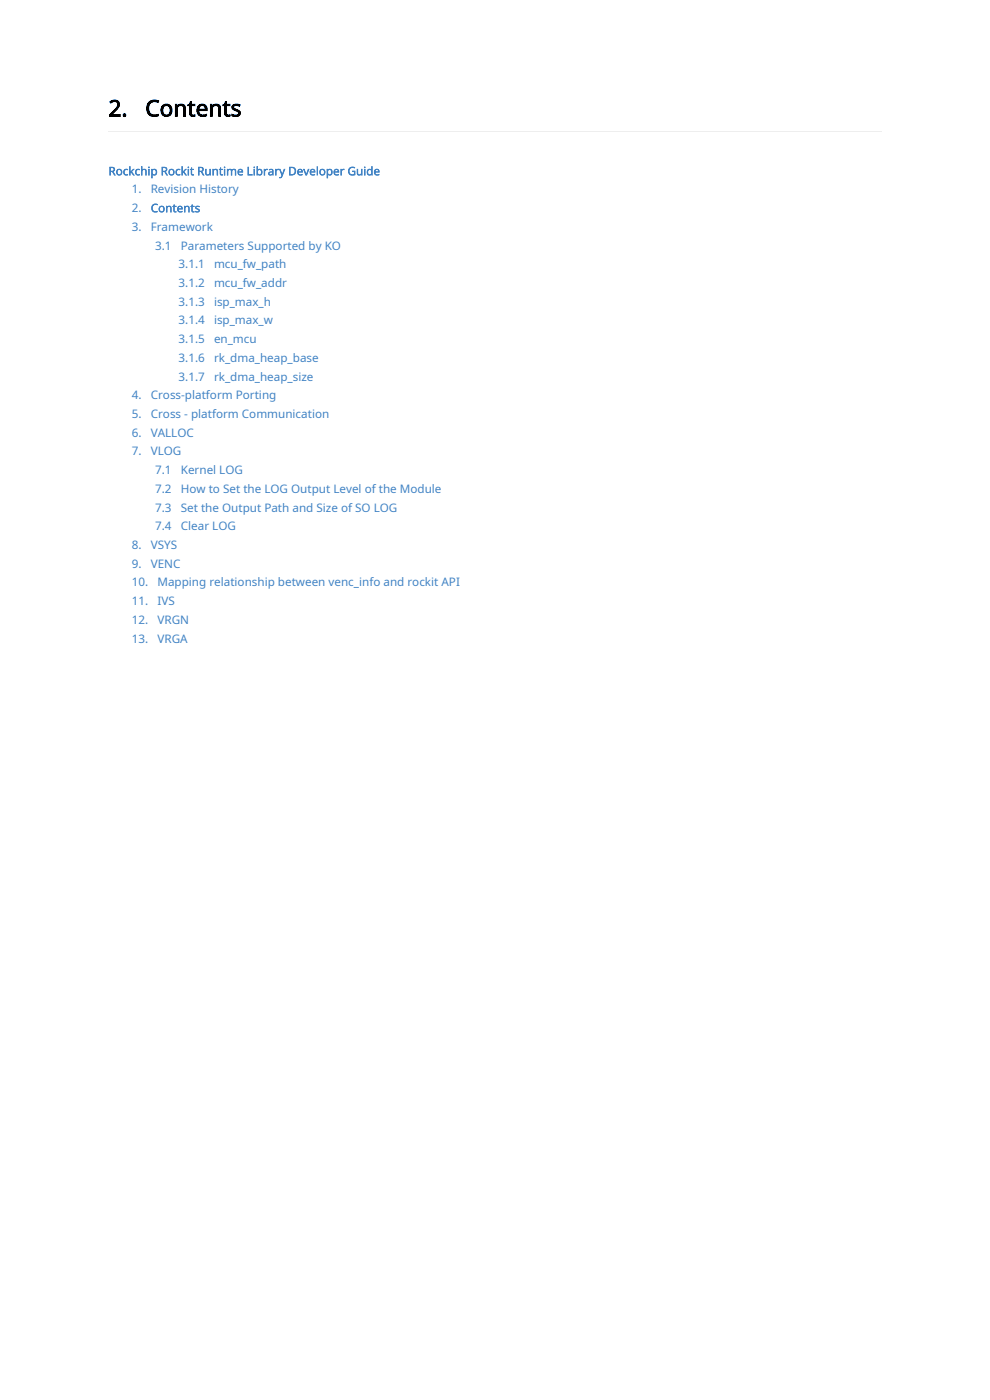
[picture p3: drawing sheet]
<svg xmlns="http://www.w3.org/2000/svg" width="210mm" height="297mm" viewBox="0 0 210 297" stroke-linecap="round" stroke-linejoin="round" font-family="sans-serif">
<path d="M23 28h164.4" fill="none" stroke="#eee" stroke-width=".21"/>
<path d="M31.6 21.6a2.09 2.09 0 0 1 2.2-.2l-.2 .5a1.3 1.3 0 0 0-1.9 1 1.3 1.3 0 0 0 1.7 1.3h.3v.5a1.82 1.82 0 0 1-2.1-.3 1.82 1.82 0 0 1-.5-2.1zM31.7 21.7a1.72 1.72 0 0 0-.4 2 1.72 1.72 0 0 0 1.9 1l.4-.1v-.3a1.44 1.44 0 0 1-2.1-1.1 1.44 1.44 0 0 1 1.7-1.6l.4 .2 .1-.4a2.27 2.27 0 0 0-2 .3zM31.7 21.6l.5-.3h.9l.6 .1-.1 .4a1.37 1.37 0 0 0-2 1.1 1.37 1.37 0 0 0 1.8 1.4h.2v.3a1.74 1.74 0 0 1-2-.2 1.74 1.74 0 0 1-.4-2zM34.4 22.4a1.36 1.36 0 0 1 1.8 .1 1.36 1.36 0 0 1 .1 1.8 1.36 1.36 0 0 1-1.8 .2 1.68 1.68 0 0 1-.1-2.1zM34.5 22.5a1.27 1.27 0 0 0-.1 1.6 1.27 1.27 0 0 0 1.5 .4 1.25 1.25 0 0 0 .4-1.7 1.25 1.25 0 0 0-1.8-.3zM35 22.6a1.02 1.02 0 0 0 .4 1.7 .95 .95 0 0 0 .6-.9 .95 .95 0 0 0-.7-.9zM34.9 22.5a.92 .92 0 0 1 1.1 .1 .92 .92 0 0 1 .2 1.1 .84 .84 0 0 1-1 .8 .84 .84 0 0 1-.7-1.1l.1-.5zM34.5 22.4a1.28 1.28 0 0 1 1.7 .1 1.28 1.28 0 0 1 .1 1.7 1.28 1.28 0 0 1-1.7 .3 1.6 1.6 0 0 1-.1-2.1zM34.9 22.6a1.09 1.09 0 0 0 .5 1.8 1.02 1.02 0 0 0 .7-1 1.02 1.02 0 0 0-.8-1zM37.1 22.1h.5v.4a.98 .98 0 0 1 1.2-.5 .98 .98 0 0 1 .7 1v1.8h-.6v-1.7a.62 .62 0 0 0-.8-.6 .62 .62 0 0 0-.4 .9v1.4h-.6zM37.2 22.1v2.6h.4v-1.3a.77 .77 0 0 1 .5-1 .77 .77 0 0 1 1 .7l-.1 1.6h.4l-.1-1.7a.98 .98 0 0 0-.7-.8 .98 .98 0 0 0-1 .4v-.5zM37.2 22.1h.4v.4a.99 .99 0 0 1 1.1-.4 .99 .99 0 0 1 .7 .9v1.7h-.4v-1.6a.69 .69 0 0 0-.9-.6 .69 .69 0 0 0-.5 .9v1.3h-.4zM40.4 21.5h.3v.6h.8v.4h-.8v1.5a.48 .48 0 0 0 .8 .3v.5a.88 .88 0 0 1-1.3-.8v-1.5h-.4v-.3l.4-.1zM40.4 21.5l-.1 .6-.4 .2v.2l.4-.1v1.6a.83 .83 0 0 0 1.1 .7v-.3a.51 .51 0 0 1-.5 0 .51 .51 0 0 1-.3-.4v-1.6l.8 .1v-.4l-.8 .1 .1-.7zM40.4 21.5h.3v.6h.7v.4h-.7v1.5a.52 .52 0 0 0 .7 .4v.3a.81 .81 0 0 1-1.2-.7v-1.5h-.3v-.2l.3-.2zM42.1 22.3a1.2 1.2 0 0 1 1.5-.1 1.2 1.2 0 0 1 .5 1.4h-1.9l.1-.1a.96 .96 0 0 0 .6 .9 .96 .96 0 0 0 1.1-.3v.6a1.49 1.49 0 0 1-2-.4 1.49 1.49 0 0 1 .1-2zM42.2 22.4a1.33 1.33 0 0 0-.1 1.8 1.33 1.33 0 0 0 1.8 .3v-.3a1.04 1.04 0 0 1-1.1 .2 1.04 1.04 0 0 1-.6-1h1.8l-.1 .1a1.04 1.04 0 0 0-.4-1.2 1.04 1.04 0 0 0-1.3 .1zM42.5 22.7l-.3 .5 1.4-.1-.1 .1a.57 .57 0 0 0-.3-.6 .57 .57 0 0 0-.7 .1zM42.4 22.6a.73 .73 0 0 1 .9-.2 .73 .73 0 0 1 .3 .8h-1.4zM42.2 22.4a1.11 1.11 0 0 1 1.3-.2 1.11 1.11 0 0 1 .5 1.3h-1.8a1 1 0 0 0 .6 .9 1 1 0 0 0 1.1-.2v.4a1.41 1.41 0 0 1-1.9-.3 1.41 1.41 0 0 1 .2-1.9zM42.5 22.6l-.3 .6h1.4a.64 .64 0 0 0-.4-.7 .64 .64 0 0 0-.7 .1zM44.6 22.1h.5v.4a.98 .98 0 0 1 1.1-.5 .98 .98 0 0 1 .7 1v1.8h-.6v-1.7a.62 .62 0 0 0-.7-.6 .62 .62 0 0 0-.4 .9v1.4h-.6zM44.7 22.1v2.6h.4l-.1-1.3a.77 .77 0 0 1 .6-1 .77 .77 0 0 1 .9 .7l-.1 1.6h.4v-1.7a.98 .98 0 0 0-.7-.8 .98 .98 0 0 0-1.1 .4v-.5zM44.7 22.1h.3l.1 .4a.99 .99 0 0 1 1-.4 .99 .99 0 0 1 .7 .9v1.7h-.4v-1.6a.69 .69 0 0 0-.8-.6 .69 .69 0 0 0-.5 .9v1.3h-.4zM47.8 21.5h.4l-.1 .6h.8v.4h-.8l.1 1.5a.48 .48 0 0 0 .7 .3v.5a.88 .88 0 0 1-1.3-.8l.1-1.5h-.5v-.3l.5-.1zM47.9 21.5l-.2 .6-.4 .2v.2l.5-.1v1.6a.83 .83 0 0 0 1.1 .7v-.3a.51 .51 0 0 1-.6 0 .51 .51 0 0 1-.3-.4v-1.6l.8 .1v-.4l-.8 .1 .1-.7zM47.9 21.5h.2v.6h.7v.4h-.7v1.5a.52 .52 0 0 0 .8 .4v.3a.81 .81 0 0 1-1.2-.7v-1.5h-.4v-.2l.4-.2zM49.3 22.4a1.71 1.71 0 0 1 1.8-.2l-.3 .5a.77 .77 0 0 0-1.1 .1l.4 .3a.93 .93 0 0 1 .9 .5 .93 .93 0 0 1-.2 1 1.88 1.88 0 0 1-1.6 .1v-.6l.1 .1a.79 .79 0 0 0 1.3-.2l-.4-.3a.97 .97 0 0 1-.9-1.3zM49.4 22.4a.84 .84 0 0 0 .9 1.2 .49 .49 0 0 1 .4 .6 .49 .49 0 0 1-.7 .3l-.8-.3 .1 .3a1.39 1.39 0 0 0 1.7-.3 1.1 1.1 0 0 0-1.1-1.1 .42 .42 0 0 1-.3-.5 .42 .42 0 0 1 .6-.2l.7 .2 .1-.3a1.51 1.51 0 0 0-1.6 .1zM49.3 22.4a1.58 1.58 0 0 1 1.7-.1l-.1 .3a.91 .91 0 0 0-1.3 .1l.5 .5a.86 .86 0 0 1 .8 .4 .86 .86 0 0 1-.1 1 1.82 1.82 0 0 1-1.6 0v-.4l.2 .1a.77 .77 0 0 0 1.2-.3l-.4-.4a.9 .9 0 0 1-.9-1.2z" fill="#000"/>
<g fill="#4183c4">
<path d="M23.2 35.4h.6a.53 .53 0 0 1 .6 .4 .53 .53 0 0 1-.4 .6l.6 .9h-.4l-.4-.8h-.3v.8h-.3zM23.3 35.5v1.7h.2v-.7h.4l.4 .7h.2l-.5-.8a.47 .47 0 0 0 .4-.6 .47 .47 0 0 0-.6-.3zM23.5 35.7v.6l.5-.1v-.4zM23.5 35.6h.2a.38 .38 0 0 1 .5 .4 .38 .38 0 0 1-.4 .4h-.3zM23.3 35.5h.5a.51 .51 0 0 1 .6 .3 .51 .51 0 0 1-.4 .6l.5 .8h-.2l-.5-.7h-.3v.7h-.2zM23.5 35.7v.6h.3a.34 .34 0 0 0 .4-.3 .34 .34 0 0 0-.5-.3zM24.6 36.6a.71 .71 0 0 1 1.4 0 .71 .71 0 0 1-1.4 0zM24.7 36.6a.63 .63 0 0 0 1.2 0 .63 .63 0 0 0-1.2 0zM25.1 36.2a.44 .44 0 0 0-.1 .6 .44 .44 0 0 0 .6 .1 .44 .44 0 0 0 .1-.6 .44 .44 0 0 0-.6-.1zM25 36.2a.48 .48 0 0 1 .7 .4 .48 .48 0 0 1-.7 .4zM24.6 36.6a.7 .7 0 0 1 1.4 0 .7 .7 0 0 1-1.4 0zM25 36.2a.45 .45 0 0 0 0 .7 .45 .45 0 0 0 .7-.1l-.1-.6-.3-.1zM26.4 36l.6-.1h.2l-.1 .3a.45 .45 0 0 0-.5 0 .45 .45 0 0 0-.1 .6 .47 .47 0 0 0 .7 .1 .45 .45 0 0 1-.4 .5 .45 .45 0 0 1-.5-.3l-.1-.5zM26.4 36.1a.68 .68 0 0 0-.1 .8 .68 .68 0 0 0 .9 .3v-.2a.46 .46 0 0 1-.6 0 .46 .46 0 0 1-.2-.4l.2-.5h.5l.1-.2zM26.4 36l.3-.1h.5l-.1 .2h-.1a.49 .49 0 0 0-.6 .6 .49 .49 0 0 0 .8 .3 .46 .46 0 0 1-.5 .3 .46 .46 0 0 1-.4-.3l-.1-.6zM27.4 35.3h.3v1.2l.6-.6h.3l-.6 .6 .6 .8h-.3l-.5-.7-.1 .1v.6h-.3zM27.5 35.3v1.9h.2l-.1-.5 .2-.1 .5 .6 .2 .1-.6-.8 .6-.6h-.2l-.7 .7 .1-1.3zM27.5 35.3h.2v1.2l.6-.6h.2l-.5 .6 .6 .7h-.3l-.5-.6-.1 .1v.5h-.2zM28.9 36l.6-.1h.2l-.1 .3a.45 .45 0 0 0-.5 0 .45 .45 0 0 0-.1 .6 .47 .47 0 0 0 .7 .1 .45 .45 0 0 1-.3 .5 .45 .45 0 0 1-.5-.3l-.2-.5zM28.9 36.1a.68 .68 0 0 0-.1 .8 .68 .68 0 0 0 .9 .3v-.2a.46 .46 0 0 1-.6 0 .46 .46 0 0 1-.2-.4l.2-.5h.5l.1-.2zM28.9 36l.3-.1h.5l-.1 .2h-.1a.49 .49 0 0 0-.6 .6 .49 .49 0 0 0 .8 .3 .46 .46 0 0 1-.5 .3 .46 .46 0 0 1-.4-.3l-.1-.6zM29.9 35.3h.3v.8a.51 .51 0 0 1 .6-.2 .51 .51 0 0 1 .3 .5v.9h-.2l-.1-1-.2-.2-.3 .3-.1 .9h-.3zM30 35.3v1.9h.2v-.7a.39 .39 0 0 1 .3-.5 .39 .39 0 0 1 .4 .4v.8h.2v-.8a.52 .52 0 0 0-.4-.5 .52 .52 0 0 0-.6 .2l.1-.8zM30 35.3h.2v.8a.51 .51 0 0 1 .5-.2 .51 .51 0 0 1 .4 .5v.8h-.2v-1l-.3-.1a.38 .38 0 0 0-.4 .4v.7h-.2zM31.5 35.5a.18 .18 0 0 1 .3 0 .18 .18 0 0 1-.3 0zM31.5 35.5a.1 .1 0 0 0 .2 0 .1 .1 0 0 0-.2 0zM31.5 35.9h.3v1.4h-.3zM31.5 35.9v1.3h.2v-1.3zM31.5 35.5a.15 .15 0 0 1 .3 0 .15 .15 0 0 1-.3 0zM31.5 35.9h.2v1.3h-.2zM32.1 35.9h.3v.2a.56 .56 0 0 1 .7-.2 .56 .56 0 0 1 .3 .7 .59 .59 0 0 1-.3 .6 .59 .59 0 0 1-.8-.1l.1 .8h-.3zM32.2 35.9v1.9h.2l-.1-.8a.59 .59 0 0 0 .8 0 .59 .59 0 0 0 0-.8 .59 .59 0 0 0-.8-.1v-.2zM32.5 36.2a.47 .47 0 0 0-.1 .6 .47 .47 0 0 0 .5 .2 .45 .45 0 0 0 .2-.6 .45 .45 0 0 0-.6-.2zM32.4 36.2a.52 .52 0 0 1 .8 .2 .52 .52 0 0 1-.3 .7 .57 .57 0 0 1-.5-.3 .57 .57 0 0 1 0-.6zM32.2 35.9h.1l.1 .2a.61 .61 0 0 1 .8 .1 .61 .61 0 0 1 0 .8 .61 .61 0 0 1-.8 .1v.7h-.2zM32.5 36.2a.5 .5 0 0 0-.1 .6 .5 .5 0 0 0 .6 .2 .49 .49 0 0 0 .1-.6 .49 .49 0 0 0-.6-.2zM34.3 35.4h.5a.53 .53 0 0 1 .7 .4 .53 .53 0 0 1-.4 .6l.6 .9h-.4l-.4-.8h-.3v.8h-.3zM34.4 35.5v1.7h.2l-.1-.7h.5l.4 .7h.2l-.5-.8a.47 .47 0 0 0 .3-.6 .47 .47 0 0 0-.6-.3zM34.6 35.7v.6l.5-.1v-.4zM34.5 35.6h.3a.38 .38 0 0 1 .5 .4 .38 .38 0 0 1-.5 .4h-.3zM34.4 35.5h.4a.51 .51 0 0 1 .7 .3 .51 .51 0 0 1-.4 .6l.5 .8h-.2l-.5-.7h-.3v.7h-.2zM34.6 35.7v.6h.2a.34 .34 0 0 0 .5-.3 .34 .34 0 0 0-.5-.3zM35.7 36.6a.71 .71 0 0 1 1.4 0 .71 .71 0 0 1-1.4 0zM35.8 36.6a.63 .63 0 0 0 1.2 0 .63 .63 0 0 0-1.2 0zM36.1 36.2a.44 .44 0 0 0 0 .6 .44 .44 0 0 0 .6 .1 .44 .44 0 0 0 .1-.6 .44 .44 0 0 0-.7-.1zM36.1 36.2a.48 .48 0 0 1 .7 .4 .48 .48 0 0 1-.7 .4zM35.7 36.6a.7 .7 0 0 1 1.4 0 .7 .7 0 0 1-1.4 0zM36.1 36.2a.45 .45 0 0 0 0 .7 .45 .45 0 0 0 .7-.1l-.1-.6-.3-.1zM37.5 36l.6-.1h.2l-.1 .3a.45 .45 0 0 0-.5 0 .45 .45 0 0 0-.1 .6 .47 .47 0 0 0 .7 .1 .45 .45 0 0 1-.4 .5 .45 .45 0 0 1-.5-.3l-.1-.5zM37.5 36.1a.68 .68 0 0 0-.1 .8 .68 .68 0 0 0 .9 .3v-.2a.46 .46 0 0 1-.6 0 .46 .46 0 0 1-.2-.4l.2-.5h.5l.1-.2zM37.5 36l.3-.1h.5l-.1 .2h-.1a.49 .49 0 0 0-.6 .6 .49 .49 0 0 0 .8 .3 .46 .46 0 0 1-.5 .3 .46 .46 0 0 1-.4-.3l-.1-.6zM38.5 35.3h.3v1.2l.5-.6h.4l-.6 .6 .6 .8h-.3l-.5-.7-.1 .1v.6h-.3zM38.6 35.3v1.9h.2l-.1-.5 .2-.1 .5 .6 .2 .1-.6-.8 .6-.6h-.2l-.7 .7 .1-1.3zM38.6 35.3h.2v1.2l.6-.6h.2l-.5 .6 .6 .7h-.3l-.5-.6-.1 .1v.5h-.2zM39.8 35.5a.2 .2 0 0 1 .4 0 .2 .2 0 0 1-.4 0zM39.9 35.5a.1 .1 0 0 0 .2 0 .1 .1 0 0 0-.2 0zM39.9 35.9h.2v1.4h-.2zM39.9 35.9v1.3h.2v-1.3zM39.9 35.5a.14 .14 0 0 1 .2 0 .14 .14 0 0 1-.2 0zM39.9 35.9h.2v1.3h-.2zM40.6 35.6h.2v.3h.4v.2h-.4v.8l.4 .1-.1 .3a.42 .42 0 0 1-.6-.5v-.7h-.2v-.2h.3zM40.6 35.6v.3l-.2 .1h.2v.8a.43 .43 0 0 0 .6 .4v-.1h-.3l-.2-.3v-.8l.5 .1v-.2h-.5l.1-.3zM40.6 35.6h.2v.3h.4v.2h-.4v.7l.1 .3h.3a.32 .32 0 0 1-.4 .2 .32 .32 0 0 1-.3-.5v-.7l-.1-.1zM42.1 35.4h.5a.53 .53 0 0 1 .7 .4 .53 .53 0 0 1-.4 .6l.5 .9h-.3l-.4-.8h-.4l.1 .8h-.3zM42.1 35.5v1.7h.2v-.7h.4l.4 .7h.3l-.6-.8a.47 .47 0 0 0 .4-.6 .47 .47 0 0 0-.6-.3zM42.3 35.7v.6l.6-.1v-.4zM42.3 35.6h.3a.38 .38 0 0 1 .4 .4 .38 .38 0 0 1-.4 .4h-.3zM42.1 35.5h.5a.51 .51 0 0 1 .6 .3 .51 .51 0 0 1-.3 .6l.5 .8h-.3l-.4-.7h-.4v.7h-.2zM42.3 35.7v.6h.3a.34 .34 0 0 0 .4-.3 .34 .34 0 0 0-.4-.3zM43.6 35.9h.3v1l.2 .1 .3-.2 .1-.9h.3v1.4h-.3v-.2a.51 .51 0 0 1-.6 .2 .51 .51 0 0 1-.3-.5zM43.6 35.9v.9a.51 .51 0 0 0 .4 .4 .51 .51 0 0 0 .5-.2v.2h.2v-1.3h-.2v.7a.39 .39 0 0 1-.2 .5 .39 .39 0 0 1-.5-.3v-.9zM43.6 35.9h.2l.1 1 .2 .2a.38 .38 0 0 0 .4-.5v-.7h.2v1.3h-.2v-.1a.51 .51 0 0 1-.5 .1 .51 .51 0 0 1-.4-.4zM45.1 35.9h.3v.2a.51 .51 0 0 1 .5-.2 .51 .51 0 0 1 .4 .5v.9h-.3v-1l-.2-.2-.4 .2v1h-.3zM45.1 35.9v1.3h.3l-.1-.7a.39 .39 0 0 1 .3-.5 .39 .39 0 0 1 .5 .4v.8h.2l-.1-.8a.51 .51 0 0 0-.3-.5 .51 .51 0 0 0-.6 .2v-.2zM45.1 35.9h.2l.1 .2a.51 .51 0 0 1 .5-.2 .51 .51 0 0 1 .4 .5v.8h-.2l-.1-1-.2-.1a.38 .38 0 0 0-.4 .4v.7h-.3zM46.8 35.6h.2l-.1 .3h.4v.2h-.4l.1 .8 .4 .1-.2 .3a.42 .42 0 0 1-.5-.5v-.7h-.2v-.2h.2zM46.8 35.6l-.1 .3-.2 .1h.2v.8a.43 .43 0 0 0 .6 .4v-.1h-.3l-.1-.3v-.8l.4 .1v-.2h-.4v-.3zM46.8 35.6h.1v.3h.4v.2h-.4v.7l.1 .3h.3a.32 .32 0 0 1-.4 .2 .32 .32 0 0 1-.2-.5v-.7l-.2-.1zM47.5 35.5a.2 .2 0 0 1 .4 0 .2 .2 0 0 1-.4 0zM47.6 35.5a.1 .1 0 0 0 .2 0 .1 .1 0 0 0-.2 0zM47.5 35.9h.3v1.4h-.3zM47.6 35.9v1.3h.2v-1.3zM47.6 35.5a.14 .14 0 0 1 .2 0 .14 .14 0 0 1-.2 0zM47.6 35.9h.2v1.3h-.2zM48.2 35.9h.2v.2a.47 .47 0 0 1 .5-.3 .47 .47 0 0 1 .4 .3h-.1a.48 .48 0 0 1 .6-.2 .48 .48 0 0 1 .4 .5v.9h-.3l-.1-1.1-.2-.1-.3 .2v1h-.3v-1.1l-.4-.1-.1 .2v1h-.3zM48.2 35.9v1.3h.2v-.7a.39 .39 0 0 1 .2-.4 .39 .39 0 0 1 .5 .1v1h.2v-1l.3-.2 .3 .2v1h.2v-.8a.48 .48 0 0 0-.4-.5 .48 .48 0 0 0-.5 .2 .51 .51 0 0 0-.8 0v-.2zM48.2 35.9h.2v.2a.5 .5 0 0 1 .8 0 .47 .47 0 0 1 .6-.2 .47 .47 0 0 1 .3 .5v.8h-.2v-1l-.3-.1-.2 .1-.1 1h-.2l-.1-1-.4-.1-.1 .2-.1 .9h-.2zM50.6 36a.62 .62 0 0 1 .8-.1 .62 .62 0 0 1 .2 .7h-.9a.55 .55 0 0 0 .9 .3 .5 .5 0 0 1-.8 .3l-.4-.4zM50.7 36.1a.68 .68 0 0 0-.1 .9 .68 .68 0 0 0 .9 .1v-.1a.54 .54 0 0 1-.5 .1 .54 .54 0 0 1-.4-.5h1a.53 .53 0 0 0-.3-.6 .53 .53 0 0 0-.6 .1zM50.8 36.2l-.1 .2h.7l-.2-.3zM50.8 36.1l.4-.1 .2 .5h-.7zM50.6 36.1a.57 .57 0 0 1 .7-.2 .57 .57 0 0 1 .3 .7h-.9a.54 .54 0 0 0 .8 .4v.2a.72 .72 0 0 1-.9-.2 .72 .72 0 0 1 0-.9zM50.8 36.2l-.1 .2h.7l-.2-.3zM52.6 35.4h.3l-.1 1.6h.8v.3h-1zM52.6 35.5v1.7h1v-.2l-.8 .1v-1.6zM52.6 35.5h.2v1.5h.8v.2h-1zM53.8 35.5a.2 .2 0 0 1 .4 0 .2 .2 0 0 1-.4 0zM53.9 35.5a.1 .1 0 0 0 .2 0 .1 .1 0 0 0-.2 0zM53.8 35.9h.3v1.4h-.3zM53.9 35.9v1.3h.2v-1.3zM53.9 35.5a.14 .14 0 0 1 .2 0 .14 .14 0 0 1-.2 0zM53.9 35.9h.2v1.3h-.2zM54.5 35.3h.3l-.1 .8a.54 .54 0 0 1 .6-.2 .54 .54 0 0 1 .4 .4 .63 .63 0 0 1-.2 .9 .63 .63 0 0 1-.8-.1v.2h-.2zM54.5 35.3v1.9h.2v-.2a.58 .58 0 0 0 .8 0 .58 .58 0 0 0 .1-.8 .58 .58 0 0 0-.8-.1l-.1-.8zM54.7 36.6a.42 .42 0 0 0 .8 0 .42 .42 0 0 0-.8 0zM54.8 36.2a.41 .41 0 0 1 .7 .1v.3a.43 .43 0 0 1-.4 .5 .43 .43 0 0 1-.4-.5zM54.5 35.3h.2v.8a.61 .61 0 0 1 .8 .1 .61 .61 0 0 1 0 .8 .61 .61 0 0 1-.8 .1l-.2 .1zM54.7 36.6a.46 .46 0 0 0 .9 0 .46 .46 0 0 0-.9 0zM56 35.9h.3v.2l.2-.2h.4l-.1 .2-.4 .2-.1 1h-.3zM56 35.9v1.3h.3l-.1-.7a.39 .39 0 0 1 .2-.4 .39 .39 0 0 1 .4 0v-.2l-.6 .3v-.3zM56 35.9h.2l.1 .2 .2-.2h.3v.2l-.5 .2v.9h-.3zM57.1 36a.66 .66 0 0 1 1 .3v1h-.2l-.1-.3a.49 .49 0 0 1-.6 .3 .49 .49 0 0 1-.2-.7 .49 .49 0 0 1 .6-.2h.2a.35 .35 0 0 0-.2-.3 .35 .35 0 0 0-.4 .1zM57.1 36l.1 .1a.42 .42 0 0 1 .4-.1 .42 .42 0 0 1 .3 .5 .52 .52 0 0 0-.7 0 .52 .52 0 0 0-.1 .6l.4 .1 .4-.2v.2h.2l-.1-.9a.55 .55 0 0 0-.9-.3zM57.3 36.7l-.1 .2a.31 .31 0 0 0 .5 .1 .31 .31 0 0 0 .1-.4zM57.3 36.6l.6-.1a.39 .39 0 0 1-.2 .6 .39 .39 0 0 1-.5-.2zM57.1 36a.59 .59 0 0 1 1 .3v.9h-.2v-.2a.46 .46 0 0 1-.6 .3 .46 .46 0 0 1-.3-.6 .46 .46 0 0 1 .6-.3h.2a.36 .36 0 0 0-.2-.4 .36 .36 0 0 0-.4 .2zM57.3 36.7l-.1 .2a.35 .35 0 0 0 .5 .2 .35 .35 0 0 0 .1-.5zM58.4 35.9h.3v.2l.2-.2h.4l-.1 .2-.4 .2-.1 1h-.3zM58.5 35.9v1.3h.2l-.1-.7a.39 .39 0 0 1 .2-.4 .39 .39 0 0 1 .4 0v-.2l-.6 .3v-.3zM58.5 35.9h.1l.1 .2 .3-.2h.2v.2l-.5 .2v.9h-.2zM59.2 35.9h.3l.4 1.1 .4-1.1h.3l-.6 1.5a.58 .58 0 0 1-.7 .4v-.2h.3l.2-.4zM59.3 35.9l.6 1.3a.37 .37 0 0 1-.2 .4 .37 .37 0 0 1-.4 0v.2l.6-.2 .6-1.7h-.2l-.3 1.2-.5-1.2zM59.3 35.9h.2l.4 1.1 .4-1.1h.2l-.5 1.5a.53 .53 0 0 1-.7 .4v-.2a.38 .38 0 0 0 .5-.4zM61.4 35.4h.6a.93 .93 0 0 1 .9 1 .93 .93 0 0 1-1 .9h-.5zM61.4 35.5v1.7a.96 .96 0 0 0 1.2-.2 .96 .96 0 0 0 .1-1.1l-.4-.4zM61.7 35.7v1.3a.7 .7 0 0 0 .9-.7 .7 .7 0 0 0-.9-.6zM61.6 35.6a.78 .78 0 0 1 1.1 .7 .78 .78 0 0 1-1.1 .8zM61.4 35.5a.99 .99 0 0 1 1.5 .8 .99 .99 0 0 1-1.5 .9zM61.7 35.7v1.3a.74 .74 0 0 0 .9-.7 .74 .74 0 0 0-.9-.6zM63.3 36a.62 .62 0 0 1 .7-.1 .62 .62 0 0 1 .3 .7h-.9a.55 .55 0 0 0 .9 .3 .5 .5 0 0 1-.9 .3l-.3-.4zM63.3 36.1a.68 .68 0 0 0 0 .9 .68 .68 0 0 0 .9 .1v-.1a.54 .54 0 0 1-.6 .1 .54 .54 0 0 1-.3-.5h.9a.53 .53 0 0 0-.2-.6 .53 .53 0 0 0-.7 .1zM63.5 36.2l-.1 .2h.6l-.2-.3zM63.4 36.1l.5-.1 .2 .5h-.8zM63.3 36.1a.57 .57 0 0 1 .7-.2 .57 .57 0 0 1 .3 .7h-.9a.54 .54 0 0 0 .8 .4v.2a.72 .72 0 0 1-.9-.2 .72 .72 0 0 1 0-.9zM63.5 36.2l-.1 .2h.6l-.1-.3zM64.3 35.9h.4l.3 1.1 .4-1.1h.3l-.5 1.4h-.3zM64.4 35.9l.5 1.3h.3l.5-1.3h-.3l-.3 1.2-.5-1.2zM64.4 35.9h.2l.4 1.1 .4-1.1h.3l-.5 1.3h-.3zM65.9 36a.62 .62 0 0 1 .8-.1 .62 .62 0 0 1 .3 .7h-1a.55 .55 0 0 0 .9 .3 .5 .5 0 0 1-.8 .3l-.3-.4zM66 36.1a.68 .68 0 0 0 0 .9 .68 .68 0 0 0 .9 .1v-.1a.54 .54 0 0 1-.6 .1 .54 .54 0 0 1-.3-.5h.9a.53 .53 0 0 0-.2-.6 .53 .53 0 0 0-.7 .1zM66.2 36.2l-.2 .2h.7l-.2-.3zM66.1 36.1l.4-.1 .2 .5h-.7zM66 36.1a.57 .57 0 0 1 .7-.2 .57 .57 0 0 1 .2 .7h-.9a.54 .54 0 0 0 .9 .4v.2a.72 .72 0 0 1-1-.2 .72 .72 0 0 1 .1-.9zM66.1 36.2l-.1 .2h.7l-.2-.3zM67.2 35.3h.3v2h-.3zM67.7 36.6a.75 .75 0 0 1 1.5 0 .75 .75 0 0 1-1.5 0zM67.8 36.6a.65 .65 0 0 0 1.3 0 .65 .65 0 0 0-1.3 0zM68.2 36.2a.44 .44 0 0 0-.1 .6 .44 .44 0 0 0 .6 .1 .44 .44 0 0 0 .1-.6 .44 .44 0 0 0-.6-.1zM68.1 36.2a.48 .48 0 0 1 .8 .4 .48 .48 0 0 1-.8 .4zM67.8 36.6a.67 .67 0 0 1 1.3 0 .67 .67 0 0 1-1.3 0zM68.2 36.2a.45 .45 0 0 0-.1 .7 .45 .45 0 0 0 .7-.1l-.1-.6-.3-.1zM69.4 35.9h.2v.2a.56 .56 0 0 1 .7-.2 .56 .56 0 0 1 .3 .7 .59 .59 0 0 1-.3 .6 .59 .59 0 0 1-.7-.1l.1 .8h-.3zM69.4 35.9v1.9h.2v-.8a.59 .59 0 0 0 .8 0 .59 .59 0 0 0 0-.8 .59 .59 0 0 0-.8-.1v-.2zM69.7 36.2a.47 .47 0 0 0 0 .6 .47 .47 0 0 0 .5 .2 .45 .45 0 0 0 .1-.6 .45 .45 0 0 0-.6-.2zM69.7 36.2a.52 .52 0 0 1 .7 .2 .52 .52 0 0 1-.3 .7 .57 .57 0 0 1-.5-.3 .57 .57 0 0 1 .1-.6zM69.4 35.9h.2v.2a.61 .61 0 0 1 .8 .1 .61 .61 0 0 1 0 .8 .61 .61 0 0 1-.8 .1v.7h-.2zM69.7 36.2a.5 .5 0 0 0-.1 .6 .5 .5 0 0 0 .6 .2 .49 .49 0 0 0 .1-.6 .49 .49 0 0 0-.6-.2zM71 36a.62 .62 0 0 1 .8-.1 .62 .62 0 0 1 .2 .7h-.9a.55 .55 0 0 0 .9 .3 .5 .5 0 0 1-.9 .3l-.3-.4zM71.1 36.1a.68 .68 0 0 0-.1 .9 .68 .68 0 0 0 .9 .1v-.1a.54 .54 0 0 1-.5 .1 .54 .54 0 0 1-.4-.5h1a.53 .53 0 0 0-.3-.6 .53 .53 0 0 0-.6 .1zM71.2 36.2l-.1 .2h.7l-.2-.3zM71.2 36.1l.4-.1 .2 .5h-.8zM71 36.1a.57 .57 0 0 1 .7-.2 .57 .57 0 0 1 .3 .7h-.9a.54 .54 0 0 0 .8 .4v.2a.72 .72 0 0 1-.9-.2 .72 .72 0 0 1 0-.9zM71.2 36.2l-.1 .2h.7l-.2-.3zM72.3 35.9h.2v.2l.3-.2h.4l-.1 .2-.5 .2v1h-.3zM72.3 35.9v1.3h.3l-.1-.7a.39 .39 0 0 1 .2-.4 .39 .39 0 0 1 .4 0v-.2l-.6 .3v-.3zM72.3 35.9h.2v.2l.3-.2h.3v.2l-.5 .2v.9h-.3zM74.2 35.6l1-.2 .2 .1-.1 .3a.7 .7 0 0 0-1.1 .5 .7 .7 0 0 0 1 .7v-.5h-.4v-.2h.7v.9a1.01 1.01 0 0 1-1.4-.2 1.01 1.01 0 0 1 .1-1.4zM74.2 35.7a.93 .93 0 0 0 0 1.3 .93 .93 0 0 0 1.2 .1v-.8h-.6v.2h.4v.6a.76 .76 0 0 1-1.1-.8 .76 .76 0 0 1 1.2-.6l.1-.1a1.13 1.13 0 0 0-1.2 .1zM74.2 35.6l.8-.2 .4 .1-.1 .2a.73 .73 0 0 0-1.1 .6 .73 .73 0 0 0 1 .7v-.5h-.4v-.2h.6v.9a.97 .97 0 0 1-1.3-.2 .97 .97 0 0 1 .1-1.4zM75.8 35.9h.3v1l.2 .1 .3-.2 .1-.9h.3v1.4h-.3v-.2a.51 .51 0 0 1-.6 .2 .51 .51 0 0 1-.3-.5zM75.8 35.9v.9a.51 .51 0 0 0 .4 .4 .51 .51 0 0 0 .5-.2v.2h.2v-1.3h-.2v.7a.39 .39 0 0 1-.2 .5 .39 .39 0 0 1-.5-.3v-.9zM75.8 35.9h.2v1l.3 .2a.38 .38 0 0 0 .4-.5v-.7h.2v1.3h-.2v-.1a.51 .51 0 0 1-.5 .1 .51 .51 0 0 1-.4-.4zM77.3 35.5a.18 .18 0 0 1 .3 0 .18 .18 0 0 1-.3 0zM77.4 35.5a.1 .1 0 0 0 .1 0 .1 .1 0 0 0-.1 0zM77.3 35.9h.3v1.4h-.3zM77.3 35.9v1.3h.3v-1.3zM77.3 35.5a.15 .15 0 0 1 .3 0 .15 .15 0 0 1-.3 0zM77.3 35.9h.3v1.3h-.3zM78 36a.5 .5 0 0 1 .9 .1l-.1-.8h.3v2h-.2v-.2a.56 .56 0 0 1-.7 .1 .56 .56 0 0 1-.3-.6zM78.1 36.1a.62 .62 0 0 0-.1 .8 .62 .62 0 0 0 .8 .2l.1-.1v.2h.2v-1.9h-.2v.8a.63 .63 0 0 0-.8 0zM78.3 36.2a.44 .44 0 0 0-.1 .6 .44 .44 0 0 0 .6 .1 .44 .44 0 0 0 0-.5 .44 .44 0 0 0-.5-.2zM78.2 36.2a.51 .51 0 0 1 .7 .3 .51 .51 0 0 1-.4 .6l-.4-.3zM78.1 36.1a.55 .55 0 0 1 .8 0v-.8h.2v1.9h-.2v-.1a.59 .59 0 0 1-.8 0 .59 .59 0 0 1-.2-.7zM78.2 36.2a.47 .47 0 0 0-.1 .7 .47 .47 0 0 0 .7 .1 .48 .48 0 0 0 0-.7 .48 .48 0 0 0-.6-.1zM79.6 36a.62 .62 0 0 1 .7-.1 .62 .62 0 0 1 .3 .7h-.9a.55 .55 0 0 0 .9 .3 .5 .5 0 0 1-.9 .3l-.3-.4zM79.6 36.1a.68 .68 0 0 0 0 .9 .68 .68 0 0 0 .9 .1v-.1a.54 .54 0 0 1-.6 .1 .54 .54 0 0 1-.3-.5h.9a.53 .53 0 0 0-.2-.6 .53 .53 0 0 0-.7 .1zM79.8 36.2l-.1 .2h.6l-.2-.3zM79.7 36.1l.5-.1 .2 .5h-.8zM79.6 36.1a.57 .57 0 0 1 .7-.2 .57 .57 0 0 1 .3 .7h-.9a.54 .54 0 0 0 .8 .4v.2a.72 .72 0 0 1-.9-.2 .72 .72 0 0 1 0-.9zM79.8 36.2l-.1 .2h.6l-.1-.3z"/>
<path d="M32.4 43.5a1.08 1.08 0 0 1 1.1-.1l-.1 .2a.67 .67 0 0 0-1 .6 .67 .67 0 0 0 1.1 .6v.3a.97 .97 0 0 1-1.3-.4 .97 .97 0 0 1 .2-1.2zM32.4 43.6a.89 .89 0 0 0-.1 1.1 .89 .89 0 0 0 1.1 .3v-.2a.72 .72 0 0 1-1-.6 .72 .72 0 0 1 1-.6l.1-.2-.5-.1zM32.4 43.5l.6-.2 .5 .1-.1 .2a.71 .71 0 0 0-1 .6 .71 .71 0 0 0 1 .6v.2a.92 .92 0 0 1-1.1-.3 .92 .92 0 0 1 .1-1.2zM33.6 44.4a.71 .71 0 0 1 1.4 0 .71 .71 0 0 1-1.4 0zM33.7 44.4a.65 .65 0 0 0 1.3 0 .65 .65 0 0 0-1.3 0zM34.1 44.1a.44 .44 0 0 0-.1 .6 .44 .44 0 0 0 .6 .1 .44 .44 0 0 0 .1-.7 .44 .44 0 0 0-.6 0zM34 44a.48 .48 0 0 1 .8 .4 .48 .48 0 0 1-.8 .4zM33.7 44.4a.67 .67 0 0 1 1.3 0 .67 .67 0 0 1-1.3 0zM34 44a.45 .45 0 0 0 0 .8 .45 .45 0 0 0 .7-.2l-.1-.6-.3-.1zM35.2 43.7h.3v.2a.51 .51 0 0 1 .6-.2 .51 .51 0 0 1 .3 .5v.9h-.2l-.1-1-.2-.2-.3 .3-.1 .9h-.3zM35.3 43.7v1.4h.2v-.7a.39 .39 0 0 1 .3-.5 .39 .39 0 0 1 .4 .3v.9h.2v-.9a.51 .51 0 0 0-.4-.4 .51 .51 0 0 0-.5 .2v-.3zM35.3 43.7h.2v.2a.51 .51 0 0 1 .6-.2 .51 .51 0 0 1 .3 .5v.9h-.2v-1.1l-.3-.1a.38 .38 0 0 0-.4 .5v.7h-.2zM36.9 43.4h.2v.3h.4v.3l-.4-.1v.9h.4l-.1 .3a.42 .42 0 0 1-.6-.4v-.8l-.2 .1v-.2l.2-.1zM36.9 43.4v.4h-.3l.3 .1v.8a.43 .43 0 0 0 .6 .4v-.2h-.3l-.2-.2v-.8h.4v-.2l-.4 .1 .1-.4zM36.9 43.4h.2v.3h.3v.2h-.3v.8l.1 .2h.3a.32 .32 0 0 1-.5 .2 .32 .32 0 0 1-.2-.4v-.8l-.2-.1zM37.8 43.9a.62 .62 0 0 1 .7-.1 .62 .62 0 0 1 .3 .7h-.9a.55 .55 0 0 0 .9 .3 .5 .5 0 0 1-.9 .3l-.3-.5zM37.8 43.9a.68 .68 0 0 0 0 1 .68 .68 0 0 0 .9 .1v-.2a.54 .54 0 0 1-.6 .1 .54 .54 0 0 1-.3-.5l.9 .1a.53 .53 0 0 0-.2-.7 .53 .53 0 0 0-.7 .1zM38 44l-.1 .3h.6l-.1-.3zM38 44l.4-.1 .2 .4h-.8zM37.8 43.9a.57 .57 0 0 1 .7-.1 .57 .57 0 0 1 .3 .7h-.9a.54 .54 0 0 0 .8 .3v.2a.72 .72 0 0 1-.9-.1 .72 .72 0 0 1 0-1zM38 44l-.1 .3h.6l-.1-.4zM39.1 43.7h.2v.2a.51 .51 0 0 1 .6-.2 .51 .51 0 0 1 .4 .5v.9h-.3v-1l-.3-.2-.3 .3v.9h-.3zM39.1 43.7v1.4h.2v-.7a.39 .39 0 0 1 .3-.5 .39 .39 0 0 1 .5 .3l-.1 .9h.2v-.9a.51 .51 0 0 0-.4-.4 .51 .51 0 0 0-.5 .2v-.3zM39.1 43.7h.2v.2a.51 .51 0 0 1 .6-.2 .51 .51 0 0 1 .3 .5v.9h-.2v-1.1l-.3-.1a.38 .38 0 0 0-.4 .5v.7h-.2zM40.7 43.4h.2v.3h.4v.3l-.4-.1v.9h.4l-.1 .3a.42 .42 0 0 1-.6-.4l.1-.8-.3 .1v-.2l.3-.1zM40.8 43.4l-.1 .4h-.2l.2 .1v.8a.43 .43 0 0 0 .6 .4v-.2h-.3l-.2-.2v-.8h.5v-.2l-.5 .1 .1-.4zM40.8 43.4h.1v.3h.4v.2h-.4v.8l.1 .2h.3a.32 .32 0 0 1-.4 .2 .32 .32 0 0 1-.2-.4v-.8l-.2-.1zM41.6 43.8h.8l-.1 .2h-.5l.1 .2a.5 .5 0 0 1 .5 .7 .5 .5 0 0 1-.8 .2l-.2-.1v-.2h.2a.33 .33 0 0 0 .3 .1 .33 .33 0 0 0 .2-.2l-.1-.1a.47 .47 0 0 1-.5-.3 .47 .47 0 0 1 .1-.5zM41.6 43.8a.45 .45 0 0 0 0 .5 .45 .45 0 0 0 .5 .2l.1 .1a.4 .4 0 0 1-.3 .4 .4 .4 0 0 1-.4-.2v.2a.48 .48 0 0 0 .6 .1 .48 .48 0 0 0 .2-.6l-.3-.1a.27 .27 0 0 1-.4-.3 .27 .27 0 0 1 .4-.2l.3 .1 .1-.2zM41.6 43.8h.8l-.2 .2a.27 .27 0 0 0-.3-.2 .27 .27 0 0 0-.2 .4l.2 .1a.47 .47 0 0 1 .5 .6 .47 .47 0 0 1-.8 .2l-.1-.1 .1-.1a.35 .35 0 0 0 .3 .1 .35 .35 0 0 0 .3-.4l-.2-.1a.44 .44 0 0 1-.4-.2 .44 .44 0 0 1 0-.5z"/>
</g>
<text font-size="4.8" x="23" y="24.7">2.</text>
<g font-size="2.5" fill="#4183c4">
<text x="28" y="41">1.</text>
<text x="32" y="41">Revision History</text>
<text x="28" y="45.1">2.</text>
<text x="28" y="49.1">3.</text>
<text x="32" y="49.1">Framework</text>
<text x="32.9" y="53.1">3.1</text>
<text x="38.4" y="53.1">Parameters Supported by KO</text>
<text x="37.9" y="57">3.1.1</text>
<text x="45.4" y="57">mcu_fw_path</text>
<text x="37.9" y="61">3.1.2</text>
<text x="37.9" y="65">3.1.3</text>
<text x="45.4" y="61">mcu_fw_addr</text>
<text x="45.4" y="65">isp_max_h</text>
<text x="37.9" y="68.8">3.1.4</text>
<text x="45.4" y="68.8">isp_max_w</text>
<text x="37.9" y="72.9">3.1.5</text>
<text x="37.9" y="76.9">3.1.6</text>
<text x="45.4" y="72.9">en_mcu</text>
<text x="45.4" y="76.9">rk_dma_heap_base</text>
<text x="37.9" y="80.9">3.1.7</text>
<text x="45.4" y="80.9">rk_dma_heap_size</text>
<text x="28" y="84.7">4.</text>
<text x="28" y="88.8">5.</text>
<text x="32" y="84.7">Cross-platform Porting</text>
<text x="32" y="88.8">Cross - platform Communication</text>
<text x="28" y="92.8">6.</text>
<text x="32" y="92.8">VALLOC</text>
<text x="28" y="96.6">7.</text>
<text x="32" y="96.6">VLOG</text>
<text x="32.9" y="100.6">7.1</text>
<text x="38.4" y="100.6">Kernel LOG</text>
<text x="32.9" y="104.7">7.2</text>
<text x="38.4" y="104.7">How to Set the LOG Output Level of the Module</text>
<text x="32.9" y="108.7">7.3</text>
<text x="32.9" y="112.5">7.4</text>
<text x="38.4" y="108.7">Set the Output Path and Size of SO LOG</text>
<text x="38.4" y="112.5">Clear LOG</text>
<text x="28" y="116.5">8.</text>
<text x="32" y="116.5">VSYS</text>
<text x="28" y="120.6">9.</text>
<text x="28" y="124.4">10.</text>
<text x="32" y="120.6">VENC</text>
<text x="33.4" y="124.4">Mapping relationship between venc_info and rockit API</text>
<text x="28" y="128.4">11.</text>
<text x="33.4" y="128.4">IVS</text>
<text x="28" y="132.4">12.</text>
<text x="28" y="136.5">13.</text>
<text x="33.4" y="132.4">VRGN</text>
<text x="33.4" y="136.5">VRGA</text>
</g>
</svg>
